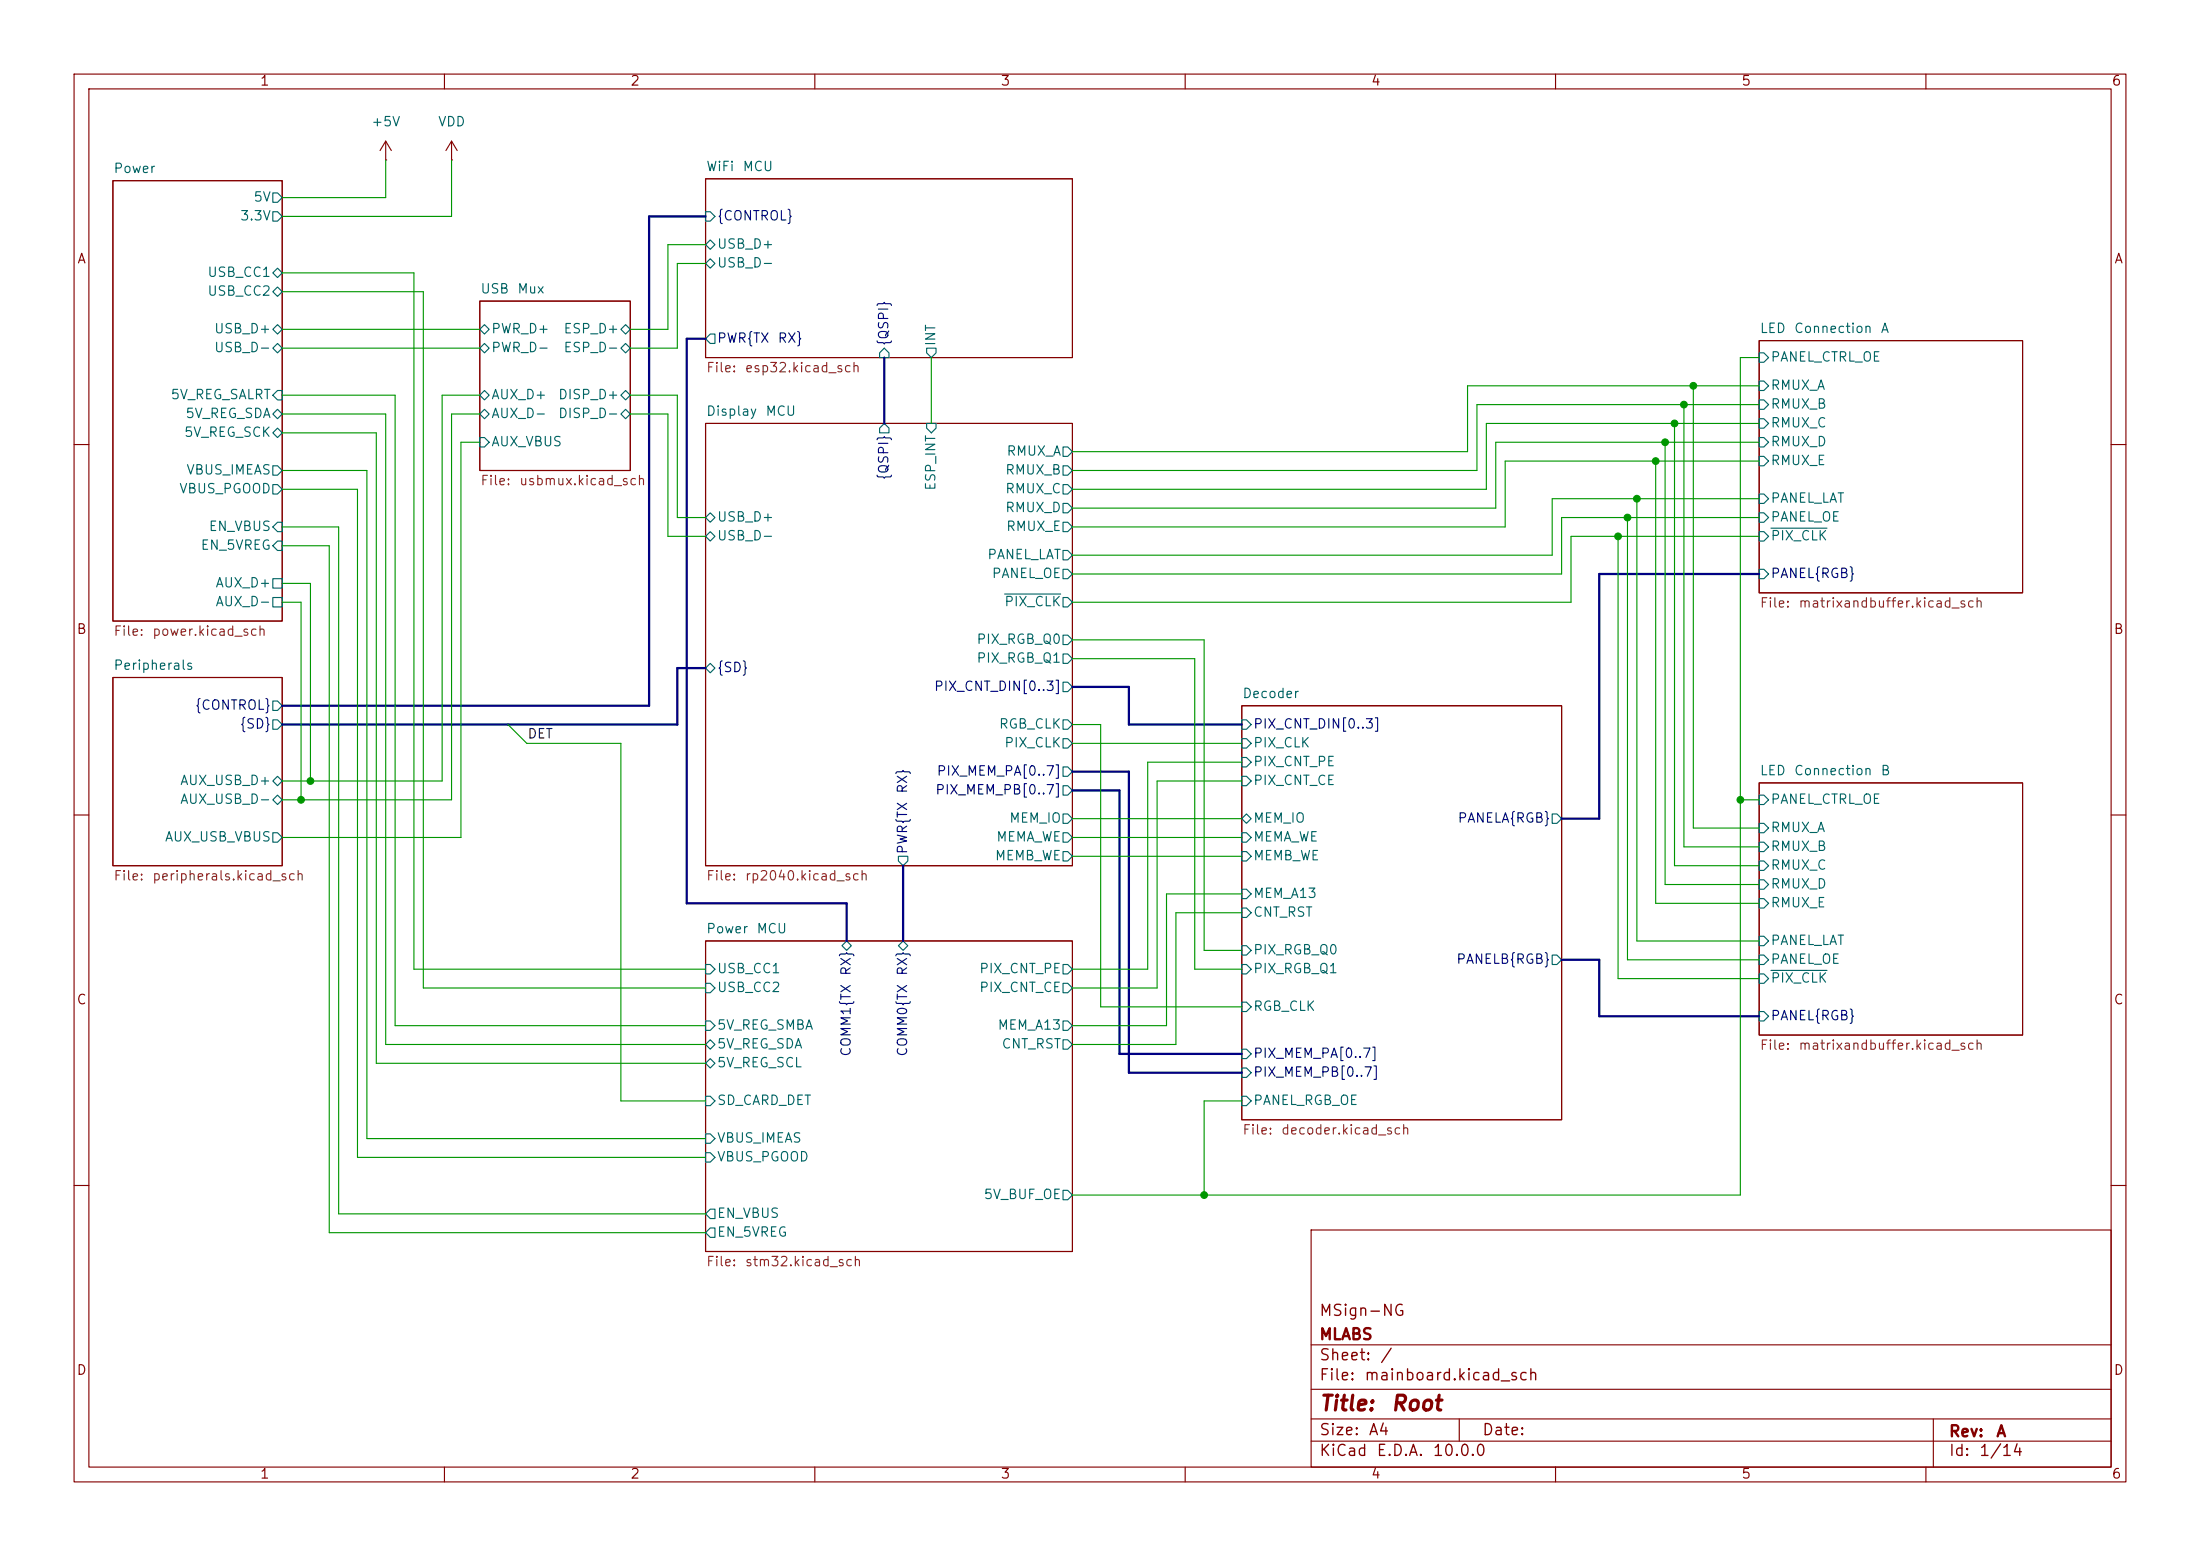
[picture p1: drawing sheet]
<svg xmlns="http://www.w3.org/2000/svg" width="297mm" height="210mm" viewBox="0 0 297 210" stroke-linecap="round" stroke-linejoin="round" font-family="sans-serif">
<g fill="none" stroke="#840000" stroke-width=".15">
<path d="M10 10h277v190h-277zM12 12h273v186h-273zM52.1 19.1l-.8 1.2M52.1 19.1l.7 1.2M52.1 19.1v2.5M60 10v2M61 19.1l-.8 1.2M61 19.1l.7 1.2M61 19.1v2.5M110 10v2M160 10v2M210 10v2"/>
<path d="M260 10v2M15.2 24.4h22.9v59.4h-22.9zM52.1 21.6h.1M61 21.6h.1M95.2 24.1h49.6v24.2h-49.6zM64.8 40.6h20.3v22.9h-20.3zM95.2 57.2h49.6v59.6h-49.6zM237.5 46h35.5v34h-35.5zM10 60h2M285 60h2M15.2 91.4h22.9v25.4h-22.9zM167.6 95.3h43.2v55.8h-43.2z"/>
<path d="M10 110h2M237.5 105.7h35.5v34h-35.5zM285 110h2M95.2 127h49.6v41.9h-49.6zM10 160h2M177 166h108v32h-108zM285 160h2M60 198v2M110 198v2M160 198v2M177 194.5h108M177 191.5h108"/>
<path d="M177 187.5h108M177 181.5h108M197 191.5v3M210 198v2M260 198v2M261 191.5v6.5"/>
</g>
<g fill="none" stroke="#006464" stroke-width=".15">
<path d="M36.8 26h.7l.6 .7-.6 .6h-.7zM36.8 36.8l.7-.6 .6 .6-.6 .7zM36.8 39.4l.7-.7 .6 .7-.6 .6zM36.8 28.6h.7l.6 .6-.6 .6h-.7zM95.2 33l.7-.6 .6 .6-.6 .7zM95.2 35.6l.7-.7 .6 .7-.6 .6zM95.2 28.6h.7l.6 .6-.6 .6h-.7zM36.8 58.4l.7-.6 .6 .6-.6 .7zM36.8 55.9l.7-.7 .6 .7-.6 .6zM36.8 47l.7-.6 .6 .6-.6 .6zM36.8 44.5l.7-.7 .6 .7-.6 .6zM37.5 52.7h.6v1.3h-.6l-.7-.7z"/>
<path d="M64.8 53.3l.6-.6 .6 .6-.6 .7zM64.8 55.9l.6-.7 .6 .7-.6 .6zM64.8 59.1h.6l.6 .6-.6 .6h-.6zM64.8 44.5l.6-.7 .6 .7-.6 .6zM64.8 47l.6-.6 .6 .6-.6 .6zM83.8 53.3l.7-.6 .6 .6-.6 .7zM83.8 55.9l.7-.7 .6 .7-.6 .6zM83.8 44.5l.7-.7 .6 .7-.6 .6zM83.8 47l.7-.6 .6 .6-.6 .6zM95.9 45.1h.6v1.3h-.6l-.7-.7zM119.4 57.2l.6 .6v.6h-1.3v-.6zM119.4 47l.6 .6v.7h-1.3v-.7z"/>
<path d="M125.1 57.2h1.3v.6l-.7 .6-.6-.6zM125.1 47h1.3v.6l-.7 .7-.6-.7zM237.5 56.5h.6l.7 .7-.7 .6h-.6zM237.5 51.4h.6l.7 .7-.7 .6h-.6zM237.5 54h.6l.7 .6-.7 .6h-.6zM237.5 59.1h.6l.7 .6-.7 .6h-.6zM237.5 47.6h.6l.7 .7-.7 .6h-.6zM36.8 62.9h.7l.6 .6-.6 .6h-.7zM36.8 65.4h.7l.6 .6-.6 .7h-.7zM36.8 78.1h1.3v1.3h-1.3zM37.5 70.5h.6v1.3h-.6l-.7-.7zM37.5 73h.6v1.3h-.6l-.7-.6z"/>
<path d="M95.2 69.9l.7-.7 .6 .7-.6 .6zM95.9 71.8l.6 .6-.6 .6-.7-.6zM143.5 70.5h.6l.7 .6-.7 .7h-.6zM143.5 65.4h.6l.7 .6-.7 .7h-.6zM143.5 60.3h.6l.7 .7-.7 .6h-.6zM143.5 67.9h.6l.7 .7-.7 .6h-.6zM143.5 62.9h.6l.7 .6-.7 .6h-.6zM143.5 76.8h.6l.7 .7-.7 .6h-.6zM143.5 74.3h.6l.7 .6-.7 .7h-.6zM237.5 61.6h.6l.7 .6-.7 .7h-.6zM237.5 66.7h.6l.7 .6-.7 .6h-.6zM237.5 69.2h.6l.7 .7-.7 .6h-.6z"/>
<path d="M237.5 71.8h.6l.7 .6-.7 .6h-.6zM237.5 76.8h.6l.7 .7-.7 .6h-.6zM239.1 71.3h7.5M36.8 80.6h1.3v1.3h-1.3zM36.8 94.6h.7l.6 .7-.6 .6h-.7zM36.8 97.2h.7l.6 .6-.6 .6h-.7zM95.2 90.2l.7-.7 .6 .7-.6 .6zM135.6 80.2h7.6M143.5 80.6h.6l.7 .7-.7 .6h-.6zM143.5 99.7h.6l.7 .6-.7 .7h-.6zM143.5 97.2h.6l.7 .6-.7 .6h-.6zM143.5 92.1h.6l.7 .6-.7 .6h-.6z"/>
<path d="M143.5 85.7h.6l.7 .7-.7 .6h-.6zM143.5 88.3h.6l.7 .6-.7 .6h-.6zM167.6 99.7h.7l.6 .6-.6 .7h-.7zM167.6 97.2h.7l.6 .6-.6 .6h-.7zM36.8 105.4l.7-.6 .6 .6-.6 .6zM36.8 108l.7-.7 .6 .7-.6 .6zM36.8 112.4h.7l.6 .6-.6 .7h-.7zM121.3 115.6h1.3v.6l-.7 .6-.6-.6zM143.5 103.5h.6l.7 .6-.7 .7h-.6zM143.5 106h.6l.7 .7-.7 .6h-.6zM143.5 112.4h.6l.7 .6-.7 .7h-.6zM143.5 114.9h.6l.7 .7-.7 .6h-.6z"/>
<path d="M143.5 109.9h.6l.7 .6-.7 .6h-.6zM167.6 104.8h.7l.6 .6-.6 .6h-.7zM167.6 110.5l.7-.6 .6 .6-.6 .6zM167.6 112.4h.7l.6 .6-.6 .7h-.7zM167.6 114.9h.7l.6 .7-.6 .6h-.7zM167.6 102.2h.7l.6 .7-.6 .6h-.7zM209.5 109.9h.7l.6 .6-.6 .6h-.7zM237.5 116.2h.6l.7 .6-.7 .7h-.6zM237.5 111.1h.6l.7 .7-.7 .6h-.6zM237.5 113.7h.6l.7 .6-.7 .6h-.6zM237.5 118.7h.6l.7 .7-.7 .6h-.6zM237.5 107.3h.6l.7 .7-.7 .6h-.6z"/>
<path d="M95.2 130.2h.7l.6 .6-.6 .6h-.7zM95.2 132.7h.7l.6 .7-.6 .6h-.7zM95.2 137.8h.7l.6 .6-.6 .7h-.7zM113.7 127.6l.6-.6 .6 .6-.6 .7zM121.3 127.6l.6-.6 .7 .6-.7 .7zM143.5 137.8h.6l.7 .6-.7 .7h-.6zM143.5 132.7h.6l.7 .7-.7 .6h-.6zM143.5 130.2h.6l.7 .6-.7 .6h-.6zM167.6 127.6h.7l.6 .7-.6 .6h-.7zM167.6 130.2h.7l.6 .6-.6 .6h-.7zM167.6 135.3h.7l.6 .6-.6 .6h-.7zM167.6 120h.7l.6 .7-.6 .6h-.7z"/>
<path d="M167.6 122.6h.7l.6 .6-.6 .6h-.7zM209.5 128.9h.7l.6 .6-.6 .7h-.7zM237.5 121.3h.6l.7 .6-.7 .7h-.6zM237.5 126.4h.6l.7 .6-.7 .6h-.6zM237.5 128.9h.6l.7 .6-.7 .7h-.6zM237.5 131.4h.6l.7 .7-.7 .6h-.6zM237.5 136.5h.6l.7 .7-.7 .6h-.6zM239.1 131h7.5M95.2 143.5l.7-.6 .6 .6-.6 .6zM95.2 141l.7-.7 .6 .7-.6 .6zM95.2 153h.7l.6 .7-.6 .6h-.7zM95.2 155.6h.7l.6 .6-.6 .6h-.7z"/>
<path d="M95.2 148h.7l.6 .6-.6 .6h-.7zM143.5 140.3h.6l.7 .7-.7 .6h-.6zM167.6 148h.7l.6 .6-.6 .6h-.7zM167.6 141.6h.7l.6 .6-.6 .7h-.7zM167.6 144.1h.7l.6 .7-.6 .6h-.7zM95.9 165.7h.6v1.3h-.6l-.7-.6zM95.9 163.2h.6v1.3h-.6l-.7-.7zM143.5 160.7h.6l.7 .6-.7 .6h-.6z"/>
</g>
<path d="M95.2 29.2h-7.6v66.1h-49.5M95.2 45.7h-2.5v76.2h21.6v5.1M119.4 48.3v8.9M237.5 77.5h-21.6v33h-5.1M95.2 90.2h-3.8v7.6h-53.3M144.8 92.7h7.6v5.1h15.2M121.9 116.8v10.2M144.8 106.7h6.3v35.5h16.5M144.8 104.1h7.6v40.7h15.2M210.8 129.5h5.1v7.7h21.6" fill="none" stroke="#000084" stroke-width=".3"/>
<g fill="none" stroke="#009600" stroke-width=".15">
<path d="M38.1 39.4h19v94h38.1M38.1 36.8h17.8v94h39.3M52.1 21.6v5.1h-14M61 21.6v7.6h-22.9M95.2 35.6h-3.8v11.4h-6.3M95.2 33h-5v11.5h-5.1M38.1 53.3h15.2v85.1h41.9M38.1 58.4h12.7v85.1h44.4M38.1 55.9h14v85.1h43.1M38.1 47h26.7M38.1 44.5h26.7M64.8 59.7h-2.6v53.3h-24.1"/>
<path d="M64.8 55.9h-3.8v52.1h-22.9M64.8 53.3h-5.1v52.1h-21.6M85.1 55.9h5.1v16.5h5M85.1 53.3h6.3v16.6h3.8M125.7 48.3v8.9M224.8 59.7v59.7h12.7M226.1 57.2v59.6h11.4M227.3 54.6v59.7h10.2M228.6 52.1v59.7h8.9M237.5 54.6h-38.1v8.9h-54.6M237.5 57.2h-36.8v8.8h-55.9M237.5 59.7h-35.6v8.9h-57.1"/>
<path d="M237.5 52.1h-39.4v8.9h-53.3M237.5 48.3h-2.6v113h-90.1M38.1 71.1h7.6v92.7h49.5M38.1 66h10.2v90.2h46.9M38.1 73.7h6.3v92.7h50.8M38.1 63.5h11.4v90.2h45.7M38.1 78.7h3.8v26.7M218.4 72.4v59.7h19.1M219.7 69.9v59.6h17.8M221 67.3v59.7h16.5M223.5 62.2v59.7h14M237.5 72.4h-25.4v8.9h-67.3"/>
<path d="M237.5 69.9h-26.7v7.6h-66M237.5 62.2h-34.3v8.9h-58.4M237.5 67.3h-28v7.6h-64.7M38.1 81.3h2.5v26.7M68.6 97.8l2.5 2.5h12.7v48.3h11.4M144.8 86.4h17.8v41.9h5M144.8 88.9h16.5v41.9h6.3M144.8 97.8h3.8v38.1h19M144.8 113h22.8M144.8 100.3h22.8M144.8 110.5h22.8M144.8 115.6h22.8"/>
<path d="M167.6 105.4h-11.4v28h-11.4M167.6 102.9h-12.7v27.9h-10.1M234.9 108h2.6M167.6 123.2h-8.9v17.8h-13.9M167.6 120.7h-10.1v17.7h-12.7M167.6 148.6h-5v12.7"/>
</g>
<g fill="#009600" stroke="#009600" stroke-width=".14">
<circle cx="223.5" cy="62.2" r=".46"/>
<circle cx="226.1" cy="57.2" r=".46"/>
<circle cx="224.8" cy="59.7" r=".46"/>
<circle cx="221" cy="67.3" r=".46"/>
<circle cx="219.7" cy="69.9" r=".46"/>
<circle cx="218.4" cy="72.4" r=".46"/>
<circle cx="227.3" cy="54.6" r=".46"/>
<circle cx="228.6" cy="52.1" r=".46"/>
<circle cx="234.9" cy="108" r=".46"/>
<circle cx="162.6" cy="161.3" r=".46"/>
<circle cx="40.6" cy="108" r=".46"/>
<circle cx="41.9" cy="105.4" r=".46"/>
</g>
<g font-size="2" fill="#840000">
<text x="178" y="190.9">Title:</text>
<text x="187.7" y="190.9">Root</text>
</g>
<g font-size="1.5" fill="#840000">
<text x="178" y="178">MSign-NG</text>
<text x="178" y="184">Sheet:</text>
<text x="178" y="181.2">MLABS</text>
<text x="186.2" y="184">/</text>
<text x="178" y="186.7">File:</text>
<text x="184.1" y="186.7">mainboard.kicad_sch</text>
<text x="178" y="196.9">KiCad</text>
<text x="178" y="194.1">Size:</text>
<text x="184.7" y="194.1">A4</text>
<text x="185.7" y="196.9">E.D.A.</text>
<text x="193.3" y="196.9">10.0.0</text>
<text x="200" y="194.1">Date:</text>
<text x="263" y="194.3">Rev:</text>
<text x="263" y="196.9">Id:</text>
<text x="267.1" y="196.9">1/14</text>
<text x="269.4" y="194.3">A</text>
</g>
<g font-size="1.3" fill="#840000">
<text x="35" y="11.9">1</text>
<text x="85" y="11.9">2</text>
<text x="135" y="11.9">3</text>
<text x="185" y="11.9">4</text>
<text x="235" y="11.9">5</text>
<text x="285" y="11.9">6</text>
<text x="10.3" y="35.9">A</text>
<text x="285.3" y="35.9">A</text>
<text x="10.3" y="85.9">B</text>
<text x="285.3" y="85.9">B</text>
<text x="10.3" y="135.9">C</text>
<text x="285.3" y="135.9">C</text>
<text x="10.3" y="185.9">D</text>
<text x="285.3" y="185.9">D</text>
<text x="35" y="199.9">1</text>
<text x="85" y="199.9">2</text>
<text x="135" y="199.9">3</text>
<text x="185" y="199.9">4</text>
<text x="235" y="199.9">5</text>
<text x="285" y="199.9">6</text>
</g>
<g font-size="1.3" fill="#006464">
<text x="50" y="17.4">+5V</text>
<text x="59" y="17.4">VDD</text>
<text x="15.2" y="23.7">Power</text>
<text x="95.2" y="23.4">WiFi</text>
<text x="100.2" y="23.4">MCU</text>
<text x="34.1" y="27.5">5V</text>
<text x="32.3" y="30.1">3.3V</text>
<text x="96.7" y="33.9">USB_D+</text>
<text x="27.9" y="37.7">USB_CC1</text>
<text x="27.9" y="40.2">USB_CC2</text>
<text x="64.8" y="39.9">USB</text>
<text x="69.8" y="39.9">Mux</text>
<text x="96.7" y="36.4">USB_D-</text>
<text x="28.8" y="47.9">USB_D-</text>
<text x="28.8" y="45.3">USB_D+</text>
<text x="66.2" y="45.3">PWR_D+</text>
<text x="66.2" y="47.9">PWR_D-</text>
<text x="76" y="45.3">ESP_D+</text>
<text x="76" y="47.9">ESP_D-</text>
<text x="126.6" y="46.8" transform="rotate(-90 126.6 46.8)">INT</text>
<text x="237.5" y="45.3">LED</text>
<text x="242.1" y="45.3">Connection</text>
<text x="253.8" y="45.3">A</text>
<text x="239" y="52.9">RMUX_A</text>
<text x="239" y="49.1">PANEL_CTRL_OE</text>
<text x="23" y="54.2">5V_REG_SALRT</text>
<text x="24.8" y="59.3">5V_REG_SCK</text>
<text x="24.9" y="56.7">5V_REG_SDA</text>
<text x="66.2" y="54.2">AUX_D+</text>
<text x="66.2" y="56.7">AUX_D-</text>
<text x="75.3" y="54.2">DISP_D+</text>
<text x="75.3" y="56.7">DISP_D-</text>
<text x="95.2" y="56.4">Display</text>
<text x="103.3" y="56.4">MCU</text>
<text x="239" y="58">RMUX_C</text>
<text x="239" y="55.5">RMUX_B</text>
<text x="25.1" y="64.4">VBUS_IMEAS</text>
<text x="66.2" y="60.6">AUX_VBUS</text>
<text x="135.6" y="64.4">RMUX_B</text>
<text x="135.8" y="61.8">RMUX_A</text>
<text x="239" y="63.1">RMUX_E</text>
<text x="239" y="60.6">RMUX_D</text>
<text x="24.1" y="66.9">VBUS_PGOOD</text>
<text x="28.1" y="72">EN_VBUS</text>
<text x="96.7" y="70.7">USB_D+</text>
<text x="126.6" y="66.3" transform="rotate(-90 126.6 66.3)">ESP_INT</text>
<text x="135.6" y="66.9">RMUX_C</text>
<text x="135.6" y="69.4">RMUX_D</text>
<text x="135.7" y="72">RMUX_E</text>
<text x="239" y="68.2">PANEL_LAT</text>
<text x="239" y="70.7">PANEL_OE</text>
<text x="27" y="74.5">EN_5VREG</text>
<text x="96.7" y="73.3">USB_D-</text>
<text x="133.2" y="75.8">PANEL_LAT</text>
<text x="239" y="73.3">PIX_CLK</text>
<text x="29" y="79.6">AUX_D+</text>
<text x="29" y="82.1">AUX_D-</text>
<text x="133.8" y="78.3">PANEL_OE</text>
<text x="135.5" y="82.1">PIX_CLK</text>
<text x="131.7" y="87.2">PIX_RGB_Q0</text>
<text x="131.7" y="89.8">PIX_RGB_Q1</text>
<text x="15.2" y="90.7">Peripherals</text>
<text x="167.6" y="94.5">Decoder</text>
<text x="134.8" y="98.7">RGB_CLK</text>
<text x="135.5" y="101.2">PIX_CLK</text>
<text x="169.1" y="101.2">PIX_CLK</text>
<text x="24.2" y="106.3">AUX_USB_D+</text>
<text x="169.1" y="106.3">PIX_CNT_CE</text>
<text x="169.1" y="103.7">PIX_CNT_PE</text>
<text x="237.5" y="105">LED</text>
<text x="242.1" y="105">Connection</text>
<text x="253.8" y="105">B</text>
<text x="22.2" y="113.9">AUX_USB_VBUS</text>
<text x="24.2" y="108.8">AUX_USB_D-</text>
<text x="134.4" y="113.9">MEMA_WE</text>
<text x="136.2" y="111.4">MEM_IO</text>
<text x="169.1" y="111.4">MEM_IO</text>
<text x="169.1" y="113.9">MEMA_WE</text>
<text x="239" y="112.6">RMUX_A</text>
<text x="239" y="108.8">PANEL_CTRL_OE</text>
<text x="134.2" y="116.4">MEMB_WE</text>
<text x="169.1" y="116.4">MEMB_WE</text>
<text x="239" y="117.7">RMUX_C</text>
<text x="239" y="115.2">RMUX_B</text>
<text x="169.1" y="121.5">MEM_A13</text>
<text x="169.1" y="124.1">CNT_RST</text>
<text x="239" y="122.8">RMUX_E</text>
<text x="239" y="120.2">RMUX_D</text>
<text x="95.2" y="126.3">Power</text>
<text x="96.7" y="131.7">USB_CC1</text>
<text x="102" y="126.3">MCU</text>
<text x="132.1" y="131.7">PIX_CNT_PE</text>
<text x="169.1" y="129.1">PIX_RGB_Q0</text>
<text x="169.1" y="131.7">PIX_RGB_Q1</text>
<text x="239" y="127.9">PANEL_LAT</text>
<text x="239" y="130.4">PANEL_OE</text>
<text x="96.7" y="134.2">USB_CC2</text>
<text x="132.1" y="134.2">PIX_CNT_CE</text>
<text x="169.1" y="136.8">RGB_CLK</text>
<text x="239" y="132.9">PIX_CLK</text>
<text x="96.7" y="141.8">5V_REG_SDA</text>
<text x="96.7" y="139.3">5V_REG_SMBA</text>
<text x="134.6" y="139.3">MEM_A13</text>
<text x="135.1" y="141.8">CNT_RST</text>
<text x="96.7" y="144.4">5V_REG_SCL</text>
<text x="96.7" y="149.5">SD_CARD_DET</text>
<text x="169.1" y="149.5">PANEL_RGB_OE</text>
<text x="96.7" y="154.5">VBUS_IMEAS</text>
<text x="96.7" y="157.1">VBUS_PGOOD</text>
<text x="96.7" y="167.2">EN_5VREG</text>
<text x="96.7" y="164.7">EN_VBUS</text>
<text x="132.7" y="162.2">5V_BUF_OE</text>
</g>
<g font-size="1.3" fill="#000084">
<text x="96.7" y="30.1">{CONTROL}</text>
<text x="96.7" y="46.6">PWR{TX</text>
<text x="104.9" y="46.6">RX}</text>
<text x="120.2" y="46.8" transform="rotate(-90 120.2 46.8)">{QSPI}</text>
<text x="120.2" y="64.9" transform="rotate(-90 120.2 64.9)">{QSPI}</text>
<text x="239" y="78.3">PANEL{RGB}</text>
<text x="96.7" y="91">{SD}</text>
<text x="126" y="93.6">PIX_CNT_DIN[0..3]</text>
<text x="26.2" y="96.1">{CONTROL}</text>
<text x="32.3" y="98.7">{SD}</text>
<text x="169.1" y="98.7">PIX_CNT_DIN[0..3]</text>
<text x="122.8" y="107.2" transform="rotate(-90 122.8 107.2)">RX}</text>
<text x="126.2" y="107.5">PIX_MEM_PB[0..7]</text>
<text x="126.4" y="105">PIX_MEM_PA[0..7]</text>
<text x="196.7" y="111.4">PANELA{RGB}</text>
<text x="122.8" y="115.4" transform="rotate(-90 122.8 115.4)">PWR{TX</text>
<text x="115.2" y="131.8" transform="rotate(-90 115.2 131.8)">RX}</text>
<text x="122.8" y="131.8" transform="rotate(-90 122.8 131.8)">RX}</text>
<text x="196.5" y="130.4">PANELB{RGB}</text>
<text x="115.2" y="142.7" transform="rotate(-90 115.2 142.7)">COMM1{TX</text>
<text x="122.8" y="142.7" transform="rotate(-90 122.8 142.7)">COMM0{TX</text>
<text x="169.1" y="143.1">PIX_MEM_PA[0..7]</text>
<text x="239" y="138">PANEL{RGB}</text>
<text x="169.1" y="145.6">PIX_MEM_PB[0..7]</text>
</g>
<g font-size="1.3" fill="#725600">
<text x="95.2" y="50.6">File:</text>
<text x="100.5" y="50.6">esp32.kicad_sch</text>
<text x="64.8" y="65.8">File:</text>
<text x="70" y="65.8">usbmux.kicad_sch</text>
<text x="237.5" y="82.3">File:</text>
<text x="242.7" y="82.3">matrixandbuffer.kicad_sch</text>
<text x="15.2" y="86.1">File:</text>
<text x="20.5" y="86.1">power.kicad_sch</text>
<text x="15.2" y="119.2">File:</text>
<text x="20.5" y="119.2">peripherals.kicad_sch</text>
<text x="95.2" y="119.2">File:</text>
<text x="100.5" y="119.2">rp2040.kicad_sch</text>
<text x="237.5" y="142">File:</text>
<text x="242.7" y="142">matrixandbuffer.kicad_sch</text>
<text x="167.6" y="153.4">File:</text>
<text x="172.9" y="153.4">decoder.kicad_sch</text>
<text x="95.2" y="171.2">File:</text>
<text x="100.5" y="171.2">stm32.kicad_sch</text>
</g>
<text font-size="1.3" fill="#0f0f0f" x="71.1" y="100">DET</text>
</svg>
